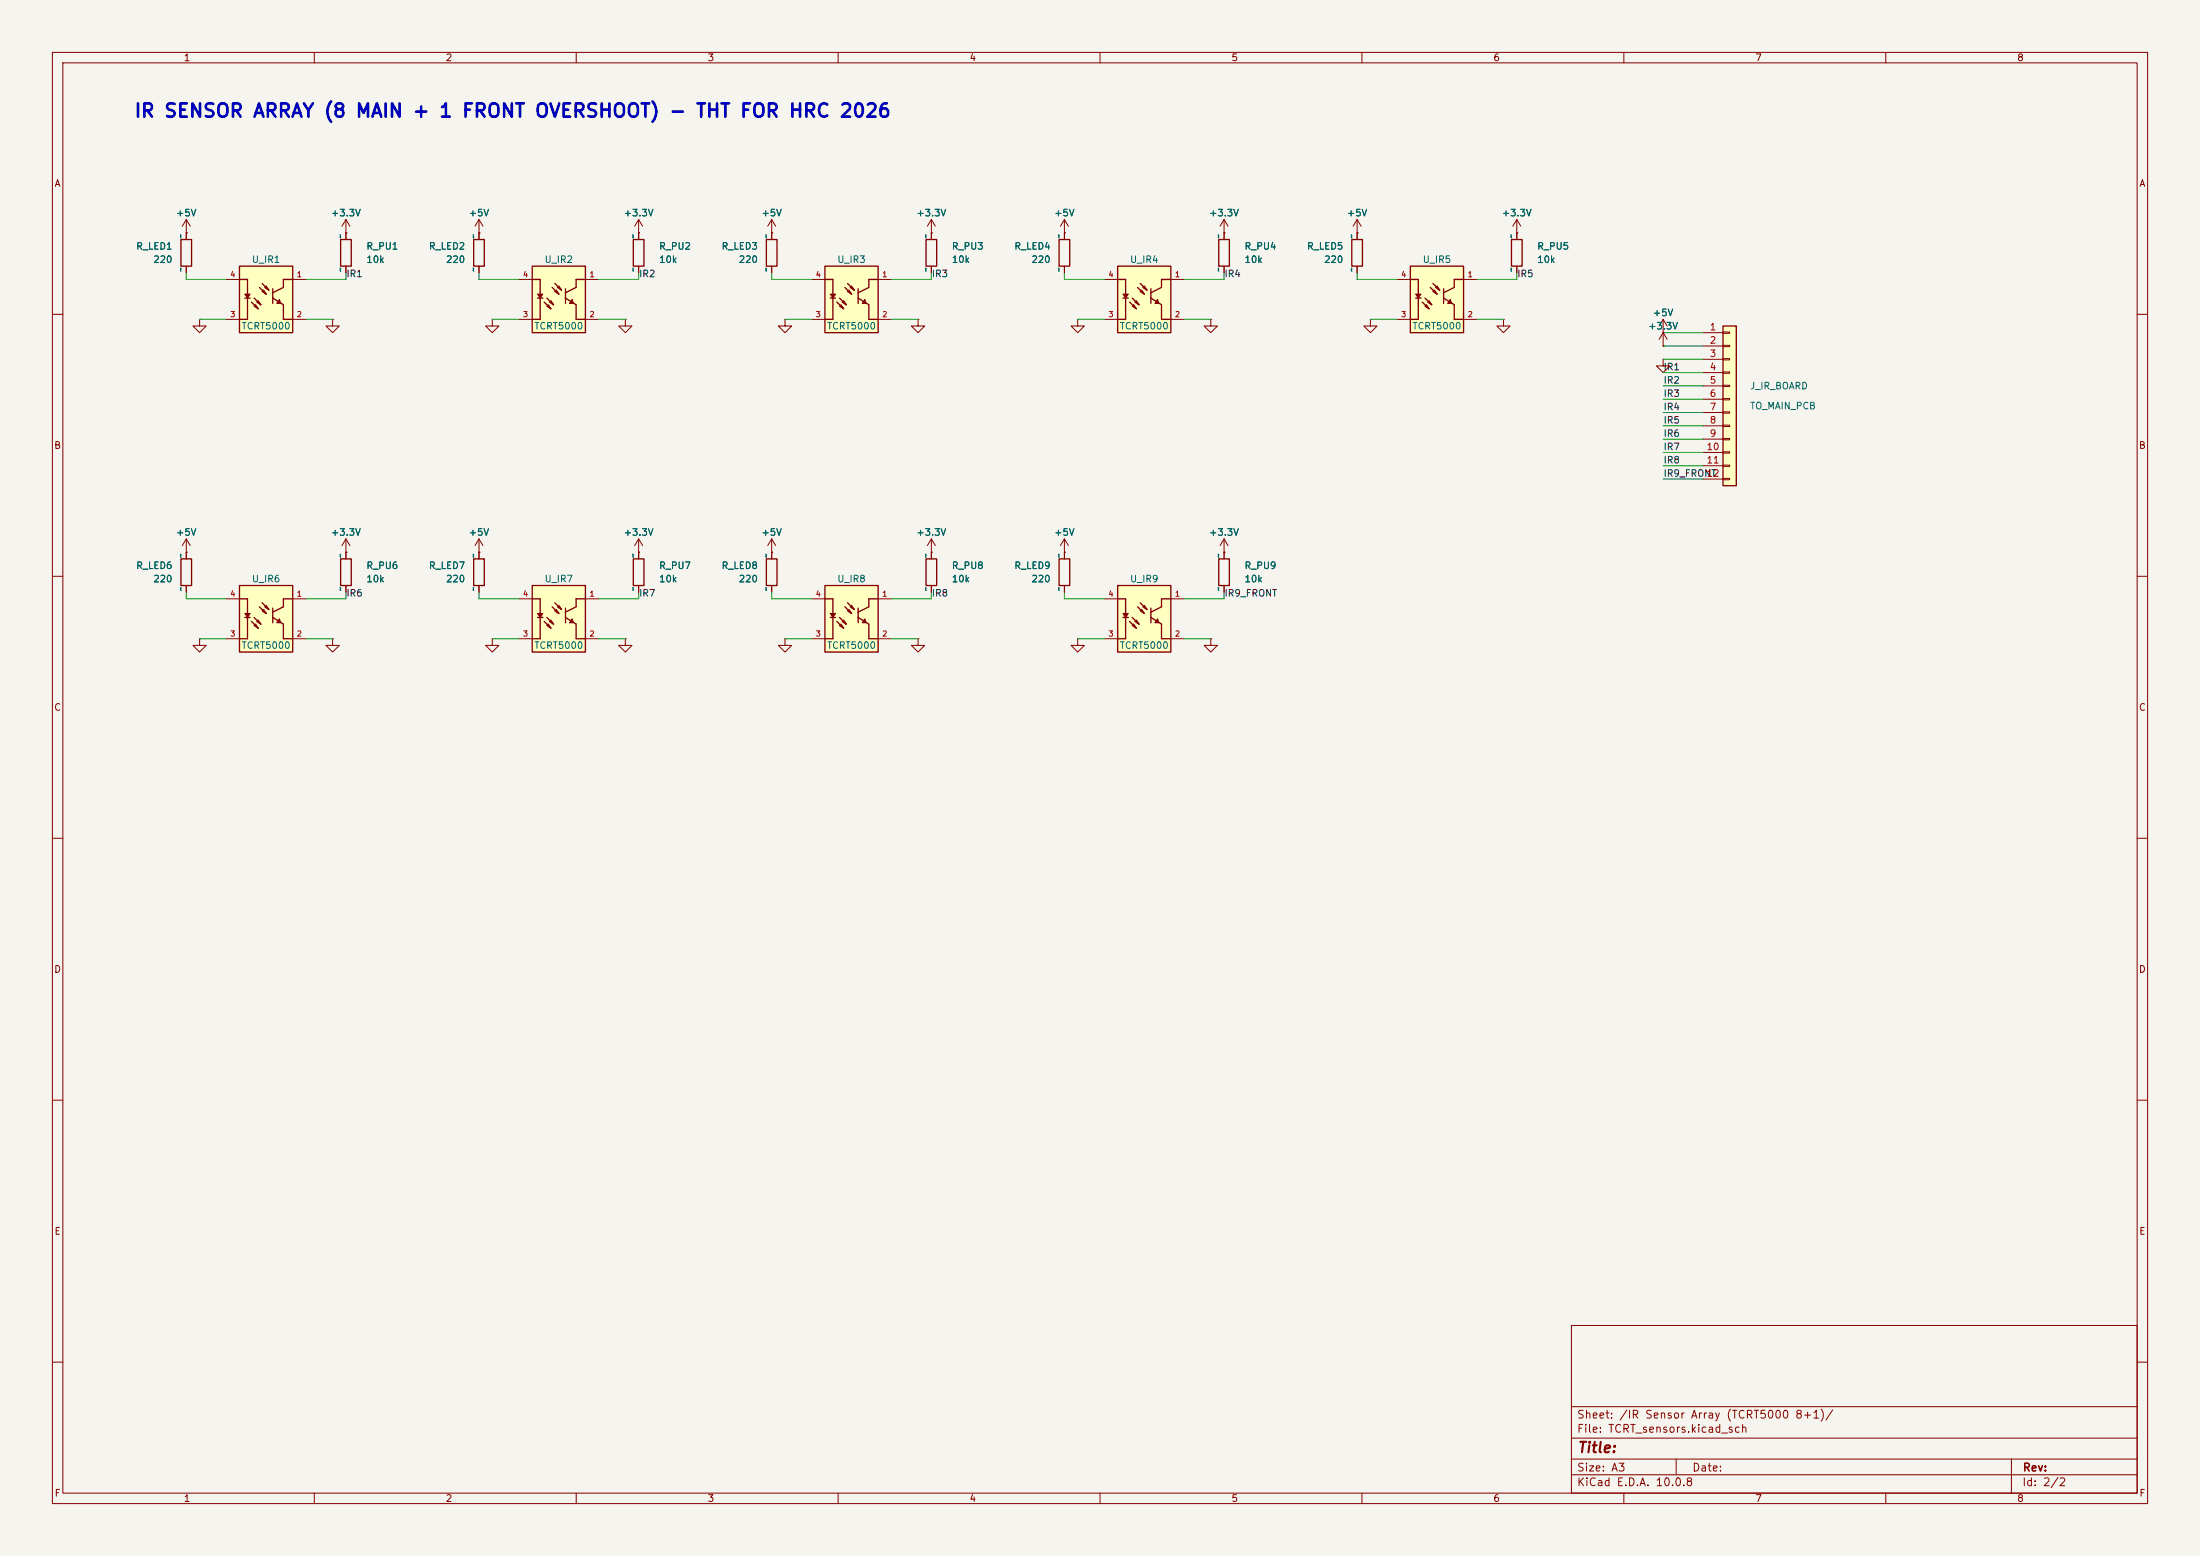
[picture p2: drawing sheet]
<svg xmlns="http://www.w3.org/2000/svg" width="420mm" height="297mm" viewBox="0 0 420 297" stroke-linecap="round" stroke-linejoin="round" font-family="sans-serif">
<path d="M0 0h420v297h-420z" fill="#f5f4ef" stroke="#f5f4ef" stroke-width=".19"/>
<g fill="none" stroke="#840000" stroke-width=".19">
<path d="M10 10h400v277h-400zM12 12h396v273h-396zM60 10v2M110 10v2M160 10v2M210 10v2M260 10v2M310 10v2M360 10v2M10 60h2M408 60h2M10 110h2"/>
<path d="M408 110h2M10 160h2M408 160h2M10 210h2M408 210h2M300 253h108v32h-108zM10 260h2M300 278.5h108M300 274.5h108M300 268.5h108M320 278.5v3M384 278.5v6.5"/>
<path d="M408 260h2M60 285v2M110 285v2M160 285v2M210 285v2M260 285v2M300 281.5h108M310 285v2M360 285v2"/>
</g>
<path d="M157.5 50.8h10.1v12.7h-10.1z" fill="#ffffc2"/>
<g fill="none" stroke="#840000" stroke-width=".25">
<path d="M157.5 50.8h10.1v12.7h-10.1zM157.5 53.3h1.5v2.8M158.5 56.9h1M159 56.9v4.1h-1.5M159.8 57.7l1.2 1.2M160.3 56.9l1.2 1.3M160.3 58.4l.7 .5M160.5 58.2l.5 .7M160.8 57.7l.7 .5M161 57.4l.5 .8M161.3 54.9l1.3 1.2M161.8 54.1l1.3 1.3"/>
<path d="M161.8 55.6l.8 .5M162.1 55.4l.5 .7M162.3 54.9l.8 .5M162.6 54.6l.5 .8M163.8 56.9l2.1 1.3v2.8h1.7M163.8 55.1v2.8M167.6 53.3h-1.7v1.6l-2.1 1"/>
</g>
<g fill="#840000" stroke="#840000" stroke-width=".19">
<path d="M158.5 56.1h1l-.5 .8z"/>
<path d="M165.1 57.2l.3 .7h-.8z"/>
</g>
<path d="M154.9 53.3h2.6M167.6 53.3h2.6M154.9 61h2.6M167.6 61h2.6" fill="none" stroke="#840000" stroke-width=".19"/>
<path d="M45.7 111.8h10.2v12.7h-10.2z" fill="#ffffc2"/>
<g fill="none" stroke="#840000" stroke-width=".25">
<path d="M45.7 111.8h10.2v12.7h-10.2zM45.7 114.3h1.5v2.8M46.7 117.9h1.1M47.2 117.9v4h-1.5M48 118.6l1.3 1.3M48.5 117.9l1.3 1.2M48.5 119.4l.8 .5M48.8 119.1l.5 .8M49 118.6l.8 .5M49.3 118.4l.5 .7M49.5 115.8l1.3 1.3M50 115.1l1.3 1.2"/>
<path d="M50 116.6l.8 .5M50.3 116.3l.5 .8M50.5 115.8l.8 .5M50.8 115.6l.5 .7M52.1 117.9l2 1.2v2.8h1.8M52.1 116.1v2.8M55.9 114.3h-1.8v1.5l-2 1M65 106.7h2.1v5.1h-2.1zM90.4 106.7h2.1v5.1h-2.1z"/>
</g>
<g fill="#840000" stroke="#840000" stroke-width=".19">
<path d="M46.7 117.1h1.1l-.6 .8z"/>
<path d="M53.3 118.1l.3 .8h-.8z"/>
</g>
<g fill="none" stroke="#840000" stroke-width=".19">
<path d="M38.1 61v1.2h1.3l-1.3 1.3-1.3-1.3h1.3M38.1 61h.1M43.2 114.3h2.5M55.9 114.3h2.5M66 105.4h.1M66 102.9v3.8M66 111.8v1.2M66 102.9l-.7 1.2M66 102.9l.8 1.2M91.4 105.4h.1M91.4 102.9l-.7 1.2M91.4 102.9l.8 1.2"/>
<path d="M91.4 102.9v3.8M91.4 111.8v1.2M43.2 121.9h2.5M55.9 121.9h2.5"/>
</g>
<path d="M45.7 50.8h10.2v12.7h-10.2z" fill="#ffffc2"/>
<g fill="none" stroke="#840000" stroke-width=".25">
<path d="M45.7 50.8h10.2v12.7h-10.2zM45.7 53.3h1.5v2.8M46.7 56.9h1.1M47.2 56.9v4.1h-1.5M48 57.7l1.3 1.2M48.5 56.9l1.3 1.3M48.5 58.4l.8 .5M48.8 58.2l.5 .7M49 57.7l.8 .5M49.3 57.4l.5 .8M49.5 54.9l1.3 1.2M50 54.1l1.3 1.3"/>
<path d="M50 55.6l.8 .5M50.3 55.4l.5 .7M50.5 54.9l.8 .5M50.8 54.6l.5 .8M52.1 56.9l2 1.3v2.8h1.8M52.1 55.1v2.8M55.9 53.3h-1.8v1.6l-2 1"/>
</g>
<g fill="#840000" stroke="#840000" stroke-width=".19">
<path d="M46.7 56.1h1.1l-.6 .8z"/>
<path d="M53.3 57.2l.3 .7h-.8z"/>
</g>
<path d="M43.2 53.3h2.5M55.9 53.3h2.5M43.2 61h2.5M55.9 61h2.5M63.5 61v1.2h1.3l-1.3 1.3-1.3-1.3h1.3M63.5 61h.1M94 61v1.2h1.2l-1.2 1.3-1.3-1.3h1.3M94 61h.1" fill="none" stroke="#840000" stroke-width=".19"/>
<path d="M101.6 50.8h10.2v12.7h-10.2z" fill="#ffffc2"/>
<g fill="none" stroke="#840000" stroke-width=".25">
<path d="M101.6 50.8h10.2v12.7h-10.2zM101.6 53.3h1.5v2.8M102.6 56.9h1M103.1 56.9v4.1h-1.5M103.9 57.7l1.3 1.2M104.4 56.9l1.3 1.3M104.4 58.4l.8 .5M104.6 58.2l.6 .7M104.9 57.7l.8 .5M105.2 57.4l.5 .8M105.4 54.9l1.3 1.2M105.9 54.1l1.3 1.3"/>
<path d="M105.9 55.6l.8 .5M106.2 55.4l.5 .7M106.4 54.9l.8 .5M106.7 54.6l.5 .8M107.9 56.9l2.1 1.3v2.8h1.8M107.9 55.1v2.8M111.8 53.3h-1.8v1.6l-2.1 1M120.9 106.7h2v5.1h-2z"/>
</g>
<g fill="#840000" stroke="#840000" stroke-width=".19">
<path d="M102.6 56.1h1l-.5 .8z"/>
<path d="M109.2 57.2l.3 .7h-.8z"/>
</g>
<g fill="none" stroke="#840000" stroke-width=".19">
<path d="M99.1 53.3h2.5M111.8 53.3h2.5M99.1 61h2.5M111.8 61h2.5M119.4 61v1.2h1.2l-1.2 1.3-1.3-1.3h1.3M119.4 61h.1M149.9 61v1.2h1.2l-1.2 1.3-1.3-1.3h1.3M149.9 61h.1M121.9 105.4h.1M121.9 102.9l-.7 1.2M121.9 102.9l.8 1.2M121.9 102.9v3.8"/>
<path d="M121.9 111.8v1.2M38.1 121.9v1.3h1.3l-1.3 1.3-1.3-1.3h1.3M38.1 121.9h.1"/>
</g>
<path d="M157.5 111.8h10.1v12.7h-10.1z" fill="#ffffc2"/>
<g fill="none" stroke="#840000" stroke-width=".25">
<path d="M146.3 106.7h2v5.1h-2zM157.5 111.8h10.1v12.7h-10.1zM157.5 114.3h1.5v2.8M158.5 117.9h1M159 117.9v4h-1.5M159.8 118.6l1.2 1.3M160.3 117.9l1.2 1.2M160.3 119.4l.7 .5M160.5 119.1l.5 .8M160.8 118.6l.7 .5M161 118.4l.5 .7M161.3 115.8l1.3 1.3"/>
<path d="M161.8 115.1l1.3 1.2M161.8 116.6l.8 .5M162.1 116.3l.5 .8M162.3 115.8l.8 .5M162.6 115.6l.5 .7M163.8 117.9l2.1 1.2v2.8h1.7M163.8 116.1v2.8M167.6 114.3h-1.7v1.5l-2.1 1"/>
</g>
<g fill="#840000" stroke="#840000" stroke-width=".19">
<path d="M158.5 117.1h1l-.5 .8z"/>
<path d="M165.1 118.1l.3 .8h-.8z"/>
</g>
<g fill="none" stroke="#840000" stroke-width=".19">
<path d="M175.3 61v1.2h1.2l-1.2 1.3-1.3-1.3h1.3M175.3 61h.1M147.3 105.4h.1M147.3 102.9l-.7 1.2M147.3 102.9l.8 1.2M147.3 102.9v3.8M147.3 111.8v1.2M154.9 114.3h2.6M167.6 114.3h2.6M94 121.9v1.3h1.2l-1.2 1.3-1.3-1.3h1.3M94 121.9h.1M149.9 121.9v1.3h1.2l-1.2 1.3-1.3-1.3h1.3"/>
<path d="M149.9 121.9h.1M154.9 121.9h2.6M167.6 121.9h2.6"/>
</g>
<path d="M101.6 111.8h10.2v12.7h-10.2z" fill="#ffffc2"/>
<g fill="none" stroke="#840000" stroke-width=".25">
<path d="M90.4 45.7h2.1v5.1h-2.1zM288.5 45.7h2.1v5.1h-2.1zM101.6 111.8h10.2v12.7h-10.2zM101.6 114.3h1.5v2.8M102.6 117.9h1M103.1 117.9v4h-1.5M103.9 118.6l1.3 1.3M104.4 117.9l1.3 1.2M104.4 119.4l.8 .5M104.6 119.1l.6 .8M104.9 118.6l.8 .5M105.2 118.4l.5 .7"/>
<path d="M105.4 115.8l1.3 1.3M105.9 115.1l1.3 1.2M105.9 116.6l.8 .5M106.2 116.3l.5 .8M106.4 115.8l.8 .5M106.7 115.6l.5 .7M107.9 117.9l2.1 1.2v2.8h1.8M107.9 116.1v2.8M111.8 114.3h-1.8v1.5l-2.1 1"/>
</g>
<g fill="#840000" stroke="#840000" stroke-width=".19">
<path d="M102.6 117.1h1l-.5 .8z"/>
<path d="M109.2 118.1l.3 .8h-.8z"/>
</g>
<g fill="none" stroke="#840000" stroke-width=".19">
<path d="M91.4 44.5v1.2M91.4 50.8v1.3M289.6 44.5h.1M289.6 41.9l-.8 1.3M289.6 41.9l.7 1.3M289.6 41.9v3.8M289.6 50.8v1.3M317.5 63.5h.1M317.5 66h.1M317.5 68.6v1.3h1.3l-1.3 1.2-1.3-1.2h1.3M317.5 68.6h.1M317.5 61l-.8 1.2"/>
<path d="M317.5 61l.8 1.2M317.5 61v5M317.5 63.5l-.8 1.3M317.5 63.5l.8 1.3M99.1 114.3h2.5M111.8 114.3h2.5M99.1 121.9h2.5M111.8 121.9h2.5"/>
</g>
<path d="M328.9 62.2h2.6v30.5h-2.6z" fill="#ffffc2"/>
<path d="M328.9 62.2h2.6v30.5h-2.6z" fill="none" stroke="#840000" stroke-width=".25"/>
<g fill="none" stroke="#840000" stroke-width=".19">
<path d="M287 61v1.2h1.3l-1.3 1.3-1.3-1.3h1.3M287 61h.1M325.1 63.5h3.8M325.1 66h3.8M325.1 68.6h3.8M325.1 71.1h3.8M325.1 73.7h3.8M325.1 76.2h3.8M325.1 78.7h3.8M328.9 63.4h1.3v.2h-1.3zM328.9 65.9h1.3v.3h-1.3zM328.9 68.5h1.3v.2h-1.3z"/>
<path d="M328.9 71h1.3v.2h-1.3zM328.9 73.5h1.3v.3h-1.3zM328.9 76.1h1.3v.2h-1.3zM328.9 78.6h1.3v.3h-1.3zM325.1 81.3h3.8M325.1 83.8h3.8M325.1 86.4h3.8M325.1 88.9h3.8M325.1 91.4h3.8M328.9 81.2h1.3v.2h-1.3zM328.9 83.7h1.3v.2h-1.3zM328.9 86.2h1.3v.3h-1.3z"/>
<path d="M328.9 88.8h1.3v.2h-1.3zM328.9 91.3h1.3v.3h-1.3z"/>
</g>
<path d="M269.2 50.8h10.2v12.7h-10.2z" fill="#ffffc2"/>
<g fill="none" stroke="#840000" stroke-width=".25">
<path d="M34.5 45.7h2.1v5.1h-2.1zM65 45.7h2.1v5.1h-2.1zM120.9 45.7h2v5.1h-2zM146.3 45.7h2v5.1h-2zM176.8 45.7h2v5.1h-2zM269.2 50.8h10.2v12.7h-10.2zM269.2 53.3h1.6v2.8M270.3 56.9h1M270.8 56.9v4.1h-1.6M271.5 57.7l1.3 1.2M272 56.9l1.3 1.3M272 58.4l.8 .5"/>
<path d="M272.3 58.2l.5 .7M272.5 57.7l.8 .5M272.8 57.4l.5 .8M273 54.9l1.3 1.2M273.6 54.1l1.2 1.3M273.6 55.6l.7 .5M273.8 55.4l.5 .7M274.1 54.9l.7 .5M274.3 54.6l.5 .8M275.6 56.9l2 1.3v2.8h1.8M275.6 55.1v2.8M279.4 53.3h-1.8v1.6l-2 1"/>
<path d="M34.5 106.7h2.1v5.1h-2.1zM202.2 106.7h2v5.1h-2z"/>
</g>
<g fill="#840000" stroke="#840000" stroke-width=".19">
<path d="M270.3 56.1h1l-.5 .8z"/>
<path d="M276.9 57.2l.2 .7h-.7z"/>
</g>
<g fill="none" stroke="#840000" stroke-width=".19">
<path d="M35.6 44.5h.1M35.6 41.9l-.8 1.3M35.6 41.9l.7 1.3M35.6 41.9v3.8M35.6 50.8v1.3M66 44.5h.1M66 41.9l-.7 1.3M66 41.9l.8 1.3M66 41.9v3.8M66 50.8v1.3M91.4 44.5h.1M91.4 41.9l-.7 1.3"/>
<path d="M91.4 41.9l.8 1.3M91.4 41.9v2.6M121.9 44.5h.1M121.9 41.9l-.7 1.3M121.9 41.9l.8 1.3M121.9 41.9v3.8M121.9 50.8v1.3M147.3 44.5h.1M147.3 41.9v3.8M147.3 50.8v1.3M147.3 41.9l-.7 1.3M147.3 41.9l.8 1.3"/>
<path d="M177.8 44.5v1.2M177.8 50.8v1.3M259.1 44.5h.1M259.1 41.9l-.8 1.3M259.1 41.9l.7 1.3M259.1 41.9v2.6M266.7 53.3h2.5M279.4 53.3h2.5M261.6 61v1.2h1.3l-1.3 1.3-1.3-1.3h1.3M261.6 61h.1M266.7 61h2.5M279.4 61h2.5"/>
<path d="M35.6 105.4h.1M35.6 102.9v3.8M35.6 111.8v1.2M35.6 102.9l-.8 1.2M35.6 102.9l.7 1.2M177.8 105.4h.1M177.8 102.9v2.5M177.8 102.9l-.8 1.2M177.8 102.9l.8 1.2M203.2 105.4h.1M203.2 102.9l-.8 1.2M203.2 102.9l.8 1.2"/>
<path d="M203.2 102.9v3.8M203.2 111.8v1.2M233.7 105.4h.1M233.7 102.9l-.8 1.2M233.7 102.9l.7 1.2M233.7 102.9v2.5M63.5 121.9v1.3h1.3l-1.3 1.3-1.3-1.3h1.3M63.5 121.9h.1M231.1 121.9v1.3h1.3l-1.3 1.3-1.2-1.3h1.2M231.1 121.9h.1"/>
</g>
<path d="M213.4 111.8h10.1v12.7h-10.1z" fill="#ffffc2"/>
<g fill="none" stroke="#840000" stroke-width=".25">
<path d="M202.2 45.7h2v5.1h-2zM232.7 45.7h2v5.1h-2zM258.1 45.7h2v5.1h-2zM176.8 106.7h2v5.1h-2zM213.4 111.8h10.1v12.7h-10.1zM213.4 114.3h1.5v2.8M214.4 117.9h1M214.9 117.9v4h-1.5M215.6 118.6l1.3 1.3M216.2 117.9l1.2 1.2M216.2 119.4l.7 .5M216.4 119.1l.5 .8"/>
<path d="M216.7 118.6l.7 .5M216.9 118.4l.5 .7M217.2 115.8l1.2 1.3M217.7 115.1l1.2 1.2M217.7 116.6l.7 .5M217.9 116.3l.5 .8M218.2 115.8l.7 .5M218.4 115.6l.5 .7M219.7 117.9l2 1.2v2.8h1.8M219.7 116.1v2.8M223.5 114.3h-1.8v1.5l-2 1M232.7 106.7h2v5.1h-2z"/>
</g>
<g fill="#840000" stroke="#840000" stroke-width=".19">
<path d="M214.4 117.1h1l-.5 .8z"/>
<path d="M221 118.1l.2 .8h-.7z"/>
</g>
<g fill="none" stroke="#840000" stroke-width=".19">
<path d="M177.8 44.5h.1M177.8 41.9v2.6M177.8 41.9l-.8 1.3M177.8 41.9l.8 1.3M203.2 44.5h.1M203.2 41.9v3.8M203.2 50.8v1.3M203.2 41.9l-.8 1.3M203.2 41.9l.8 1.3M233.7 44.5h.1M233.7 41.9v3.8M233.7 50.8v1.3"/>
<path d="M233.7 41.9l-.8 1.3M233.7 41.9l.7 1.3M259.1 44.5v1.2M259.1 50.8v1.3M205.7 61v1.2h1.3l-1.3 1.3-1.2-1.3h1.2M205.7 61h.1M231.1 61v1.2h1.3l-1.3 1.3-1.2-1.3h1.2M231.1 61h.1M177.8 105.4v1.3M177.8 111.8v1.2M210.8 114.3h2.6M223.5 114.3h2.6"/>
<path d="M233.7 105.4v1.3M233.7 111.8v1.2M119.4 121.9v1.3h1.2l-1.2 1.3-1.3-1.3h1.3M119.4 121.9h.1M175.3 121.9v1.3h1.2l-1.2 1.3-1.3-1.3h1.3M175.3 121.9h.1M205.7 121.9v1.3h1.3l-1.3 1.3-1.2-1.3h1.2M205.7 121.9h.1M210.8 121.9h2.6M223.5 121.9h2.6"/>
</g>
<path d="M213.4 50.8h10.1v12.7h-10.1z" fill="#ffffc2"/>
<g fill="none" stroke="#840000" stroke-width=".25">
<path d="M213.4 50.8h10.1v12.7h-10.1zM213.4 53.3h1.5v2.8M214.4 56.9h1M214.9 56.9v4.1h-1.5M215.6 57.7l1.3 1.2M216.2 56.9l1.2 1.3M216.2 58.4l.7 .5M216.4 58.2l.5 .7M216.7 57.7l.7 .5M216.9 57.4l.5 .8M217.2 54.9l1.2 1.2M217.7 54.1l1.2 1.3"/>
<path d="M217.7 55.6l.7 .5M217.9 55.4l.5 .7M218.2 54.9l.7 .5M218.4 54.6l.5 .8M219.7 56.9l2 1.3v2.8h1.8M219.7 55.1v2.8M223.5 53.3h-1.8v1.6l-2 1"/>
</g>
<g fill="#840000" stroke="#840000" stroke-width=".19">
<path d="M214.4 56.1h1l-.5 .8z"/>
<path d="M221 57.2l.2 .7h-.7z"/>
</g>
<g fill="none" stroke="#840000" stroke-width=".19">
<path d="M35.6 44.5h.1M35.6 44.5v1.2M35.6 50.8v1.3M66 44.5h.1M66 44.5v1.2M66 50.8v1.3M91.4 44.5h.1M91.4 44.5v1.2M91.4 50.8v1.3M121.9 44.5h.1M121.9 44.5v1.2M121.9 50.8v1.3"/>
<path d="M147.3 44.5h.1M147.3 44.5v1.2M147.3 50.8v1.3M177.8 44.5h.1M177.8 44.5v1.2M177.8 50.8v1.3M203.2 44.5h.1M203.2 44.5v1.2M203.2 50.8v1.3M210.8 53.3h2.6M223.5 53.3h2.6M233.7 44.5h.1"/>
<path d="M233.7 44.5v1.2M233.7 50.8v1.3M259.1 44.5h.1M259.1 44.5v1.2M259.1 50.8v1.3M289.6 44.5h.1M289.6 44.5v1.2M289.6 50.8v1.3M210.8 61h2.6M223.5 61h2.6M317.5 66h.1M317.5 63.5h.1"/>
<path d="M35.6 105.4h.1M35.6 105.4v1.3M35.6 111.8v1.2M66 105.4h.1M66 105.4v1.3M66 111.8v1.2M91.4 105.4h.1M91.4 105.4v1.3M91.4 111.8v1.2M121.9 105.4h.1M121.9 105.4v1.3M121.9 111.8v1.2"/>
<path d="M147.3 105.4h.1M147.3 105.4v1.3M147.3 111.8v1.2M177.8 105.4h.1M177.8 105.4v1.3M177.8 111.8v1.2M203.2 105.4h.1M203.2 105.4v1.3M203.2 111.8v1.2M233.7 105.4h.1M233.7 105.4v1.3M233.7 111.8v1.2"/>
</g>
<g fill="none" stroke="#009600" stroke-width=".19">
<path d="M35.6 52.1v1.2h7.6M66 52.1v1.2h-7.6M91.4 52.1v1.2h7.7M121.9 52.1v1.2h-7.6M147.3 52.1v1.2h7.6M177.8 52.1v1.2h-7.6M203.2 52.1v1.2h7.6M233.7 52.1v1.2h-7.6M259.1 52.1v1.2h7.6M289.6 52.1v1.2h-7.7M38.1 61h5.1M58.4 61h5.1"/>
<path d="M94 61h5.1M114.3 61h5.1M149.9 61h5M170.2 61h5.1M205.7 61h5.1M226.1 61h5M261.6 61h5.1M281.9 61h5.1M317.5 68.6h7.6M317.5 66h7.6M317.5 63.5h7.6M317.5 73.7h7.6"/>
<path d="M317.5 78.7h7.6M317.5 76.2h7.6M317.5 71.1h7.6M317.5 81.3h7.6M317.5 83.8h7.6M317.5 86.4h7.6M317.5 91.4h7.6M317.5 88.9h7.6M35.6 113v1.3h7.6M66 113v1.3h-7.6M91.4 113v1.3h7.7M121.9 113v1.3h-7.6"/>
<path d="M147.3 113v1.3h7.6M177.8 113v1.3h-7.6M203.2 113v1.3h7.6M233.7 113v1.3h-7.6M38.1 121.9h5.1M58.4 121.9h5.1M94 121.9h5.1M114.3 121.9h5.1M149.9 121.9h5M170.2 121.9h5.1M205.7 121.9h5.1M226.1 121.9h5"/>
</g>
<text font-size="2.5" fill="#0000c2" x="25.5" y="23">IR SENSOR ARRAY (8 MAIN + 1 FRONT OVERSHOOT) - THT FOR HRC 2026</text>
<text font-size="2" fill="#840000" x="301" y="277.8">Title:</text>
<g font-size="1.5" fill="#840000">
<text x="300.9" y="273.8">File: TCRT_sensors.kicad_sch</text>
<text x="300.9" y="271.1">Sheet: /IR Sensor Array (TCRT5000 8+1)/</text>
<text x="300.9" y="281.2">Size: A3</text>
<text x="322.9" y="281.2">Date:</text>
<text x="386" y="281.2">Rev:</text>
<text x="300.9" y="284">KiCad E.D.A. 10.0.8</text>
<text x="385.9" y="284">Id: 2/2</text>
</g>
<g font-size="1.3" fill="#840000">
<text x="35" y="12">1</text>
<text x="85" y="12">2</text>
<text x="135" y="12">3</text>
<text x="185" y="12">4</text>
<text x="235" y="12">5</text>
<text x="285" y="12">6</text>
<text x="335" y="12">7</text>
<text x="385" y="12">8</text>
<text x="10.3" y="36">A</text>
<text x="408.3" y="36">A</text>
<text x="10.2" y="86">B</text>
<text x="408.2" y="86">B</text>
<text x="10.2" y="136">C</text>
<text x="408.2" y="136">C</text>
<text x="10.2" y="186">D</text>
<text x="408.2" y="186">D</text>
<text x="10.3" y="236">E</text>
<text x="408.3" y="236">E</text>
<text x="10.3" y="286">F</text>
<text x="35" y="287">1</text>
<text x="85" y="287">2</text>
<text x="135" y="287">3</text>
<text x="185" y="287">4</text>
<text x="235" y="287">5</text>
<text x="285" y="287">6</text>
<text x="335" y="287">7</text>
<text x="385" y="287">8</text>
<text x="408.3" y="286">F</text>
</g>
<g font-size="1.3" fill="#006464">
<text x="33.5" y="41.6">+5V</text>
<text x="63.1" y="41.6">+3.3V</text>
<text x="89.4" y="41.6">+5V</text>
<text x="119" y="41.6">+3.3V</text>
<text x="145.3" y="41.6">+5V</text>
<text x="174.8" y="41.6">+3.3V</text>
<text x="201.1" y="41.6">+5V</text>
<text x="230.7" y="41.6">+3.3V</text>
<text x="257" y="41.6">+5V</text>
<text x="286.6" y="41.6">+3.3V</text>
<text x="25.9" y="48">R_LED1</text>
<text x="35.4" y="45.7" transform="rotate(-90 35.4 45.7)">~</text>
<text x="65.9" y="45.7" transform="rotate(-90 65.9 45.7)">~</text>
<text x="69.8" y="48">R_PU1</text>
<text x="81.8" y="48">R_LED2</text>
<text x="91.3" y="45.7" transform="rotate(-90 91.3 45.7)">~</text>
<text x="121.8" y="45.7" transform="rotate(-90 121.8 45.7)">~</text>
<text x="125.7" y="48">R_PU2</text>
<text x="137.6" y="48">R_LED3</text>
<text x="147.2" y="45.7" transform="rotate(-90 147.2 45.7)">~</text>
<text x="177.7" y="45.7" transform="rotate(-90 177.7 45.7)">~</text>
<text x="181.6" y="48">R_PU3</text>
<text x="193.5" y="48">R_LED4</text>
<text x="203.1" y="45.7" transform="rotate(-90 203.1 45.7)">~</text>
<text x="233.5" y="45.7" transform="rotate(-90 233.5 45.7)">~</text>
<text x="237.5" y="48">R_PU4</text>
<text x="249.4" y="48">R_LED5</text>
<text x="258.9" y="45.7" transform="rotate(-90 258.9 45.7)">~</text>
<text x="289.4" y="45.7" transform="rotate(-90 289.4 45.7)">~</text>
<text x="293.4" y="48">R_PU5</text>
<text x="29.2" y="50.5">220</text>
<text x="35.4" y="52" transform="rotate(-90 35.4 52)">~</text>
<text x="48" y="50.5">U_IR1</text>
<text x="65.9" y="52" transform="rotate(-90 65.9 52)">~</text>
<text x="69.8" y="50.5">10k</text>
<text x="85" y="50.5">220</text>
<text x="91.3" y="52" transform="rotate(-90 91.3 52)">~</text>
<text x="103.9" y="50.5">U_IR2</text>
<text x="121.8" y="52" transform="rotate(-90 121.8 52)">~</text>
<text x="125.7" y="50.5">10k</text>
<text x="140.9" y="50.5">220</text>
<text x="147.2" y="52" transform="rotate(-90 147.2 52)">~</text>
<text x="159.7" y="50.5">U_IR3</text>
<text x="177.7" y="52" transform="rotate(-90 177.7 52)">~</text>
<text x="181.6" y="50.5">10k</text>
<text x="196.8" y="50.5">220</text>
<text x="203.1" y="52" transform="rotate(-90 203.1 52)">~</text>
<text x="215.6" y="50.5">U_IR4</text>
<text x="233.5" y="52" transform="rotate(-90 233.5 52)">~</text>
<text x="237.5" y="50.5">10k</text>
<text x="252.7" y="50.5">220</text>
<text x="258.9" y="52" transform="rotate(-90 258.9 52)">~</text>
<text x="271.5" y="50.5">U_IR5</text>
<text x="289.4" y="52" transform="rotate(-90 289.4 52)">~</text>
<text x="293.4" y="50.5">10k</text>
<text x="46" y="63.2">TCRT5000</text>
<text x="101.9" y="63.2">TCRT5000</text>
<text x="157.8" y="63.2">TCRT5000</text>
<text x="213.7" y="63.2">TCRT5000</text>
<text x="269.5" y="63.2">TCRT5000</text>
<text x="314.5" y="63.2">+3.3V</text>
<text x="315.4" y="60.7">+5V</text>
<text x="334" y="74.6">J_IR_BOARD</text>
<text x="334" y="78.4">TO_MAIN_PCB</text>
<text x="33.5" y="102.6">+5V</text>
<text x="35.4" y="106.6" transform="rotate(-90 35.4 106.6)">~</text>
<text x="63.1" y="102.6">+3.3V</text>
<text x="65.9" y="106.6" transform="rotate(-90 65.9 106.6)">~</text>
<text x="89.4" y="102.6">+5V</text>
<text x="91.3" y="106.6" transform="rotate(-90 91.3 106.6)">~</text>
<text x="119" y="102.6">+3.3V</text>
<text x="121.8" y="106.6" transform="rotate(-90 121.8 106.6)">~</text>
<text x="145.3" y="102.6">+5V</text>
<text x="147.2" y="106.6" transform="rotate(-90 147.2 106.6)">~</text>
<text x="174.8" y="102.6">+3.3V</text>
<text x="177.7" y="106.6" transform="rotate(-90 177.7 106.6)">~</text>
<text x="201.1" y="102.6">+5V</text>
<text x="203.1" y="106.6" transform="rotate(-90 203.1 106.6)">~</text>
<text x="230.7" y="102.6">+3.3V</text>
<text x="233.5" y="106.6" transform="rotate(-90 233.5 106.6)">~</text>
<text x="25.9" y="108.9">R_LED6</text>
<text x="29.2" y="111.5">220</text>
<text x="35.4" y="113" transform="rotate(-90 35.4 113)">~</text>
<text x="48" y="111.5">U_IR6</text>
<text x="65.9" y="113" transform="rotate(-90 65.9 113)">~</text>
<text x="69.8" y="108.9">R_PU6</text>
<text x="69.8" y="111.5">10k</text>
<text x="81.8" y="108.9">R_LED7</text>
<text x="85" y="111.5">220</text>
<text x="91.3" y="113" transform="rotate(-90 91.3 113)">~</text>
<text x="103.9" y="111.5">U_IR7</text>
<text x="121.8" y="113" transform="rotate(-90 121.8 113)">~</text>
<text x="125.7" y="108.9">R_PU7</text>
<text x="125.7" y="111.5">10k</text>
<text x="137.6" y="108.9">R_LED8</text>
<text x="140.9" y="111.5">220</text>
<text x="147.2" y="113" transform="rotate(-90 147.2 113)">~</text>
<text x="159.7" y="111.5">U_IR8</text>
<text x="177.7" y="113" transform="rotate(-90 177.7 113)">~</text>
<text x="181.6" y="108.9">R_PU8</text>
<text x="181.6" y="111.5">10k</text>
<text x="193.5" y="108.9">R_LED9</text>
<text x="196.8" y="111.5">220</text>
<text x="203.1" y="113" transform="rotate(-90 203.1 113)">~</text>
<text x="215.6" y="111.5">U_IR9</text>
<text x="233.5" y="113" transform="rotate(-90 233.5 113)">~</text>
<text x="237.5" y="108.9">R_PU9</text>
<text x="237.5" y="111.5">10k</text>
<text x="46" y="124.2">TCRT5000</text>
<text x="101.9" y="124.2">TCRT5000</text>
<text x="157.8" y="124.2">TCRT5000</text>
<text x="213.7" y="124.2">TCRT5000</text>
</g>
<g font-size="1.3" fill="#0f0f0f">
<text x="66" y="53.2">IR1</text>
<text x="121.9" y="53.2">IR2</text>
<text x="177.8" y="53.2">IR3</text>
<text x="233.7" y="53.2">IR4</text>
<text x="289.5" y="53.2">IR5</text>
<text x="317.5" y="71">IR1</text>
<text x="317.5" y="76.1">IR3</text>
<text x="317.5" y="73.5">IR2</text>
<text x="317.5" y="83.7">IR6</text>
<text x="317.5" y="81.2">IR5</text>
<text x="317.5" y="78.6">IR4</text>
<text x="317.5" y="88.8">IR8</text>
<text x="317.5" y="86.2">IR7</text>
<text x="317.5" y="91.3">IR9_FRONT</text>
<text x="66" y="114.2">IR6</text>
<text x="121.9" y="114.2">IR7</text>
<text x="177.8" y="114.2">IR8</text>
<text x="233.7" y="114.2">IR9_FRONT</text>
</g>
<g font-size="1.3" fill="#a90000">
<text x="326.3" y="63.4">1</text>
<text x="326.3" y="65.9">2</text>
<text x="326.3" y="68.4">3</text>
<text x="326.3" y="71">4</text>
<text x="326.3" y="73.5">5</text>
<text x="326.3" y="76.1">6</text>
<text x="326.3" y="78.6">7</text>
<text x="326.3" y="81.1">8</text>
<text x="326.3" y="83.7">9</text>
<text x="325.7" y="86.2">10</text>
<text x="325.7" y="88.8">11</text>
<text x="325.7" y="91.3">12</text>
</g>
<g font-size="1" fill="#a90000">
<text x="43.9" y="53.2">4</text>
<text x="56.6" y="53.2">1</text>
<text x="99.7" y="53.2">4</text>
<text x="112.4" y="53.2">1</text>
<text x="155.6" y="53.2">4</text>
<text x="168.3" y="53.2">1</text>
<text x="211.5" y="53.2">4</text>
<text x="224.2" y="53.2">1</text>
<text x="267.4" y="53.2">4</text>
<text x="280.1" y="53.2">1</text>
<text x="43.9" y="60.8">3</text>
<text x="56.6" y="60.8">2</text>
<text x="99.7" y="60.8">3</text>
<text x="112.4" y="60.8">2</text>
<text x="155.6" y="60.8">3</text>
<text x="168.3" y="60.8">2</text>
<text x="211.5" y="60.8">3</text>
<text x="224.2" y="60.8">2</text>
<text x="267.4" y="60.8">3</text>
<text x="280.1" y="60.8">2</text>
<text x="43.9" y="114.1">4</text>
<text x="56.6" y="114.1">1</text>
<text x="99.7" y="114.1">4</text>
<text x="112.4" y="114.1">1</text>
<text x="155.6" y="114.1">4</text>
<text x="168.3" y="114.1">1</text>
<text x="211.5" y="114.1">4</text>
<text x="224.2" y="114.1">1</text>
<text x="43.9" y="121.7">3</text>
<text x="56.6" y="121.7">2</text>
<text x="99.7" y="121.7">3</text>
<text x="112.4" y="121.7">2</text>
<text x="155.6" y="121.7">3</text>
<text x="168.3" y="121.7">2</text>
<text x="211.5" y="121.7">3</text>
<text x="224.2" y="121.7">2</text>
</g>
</svg>
